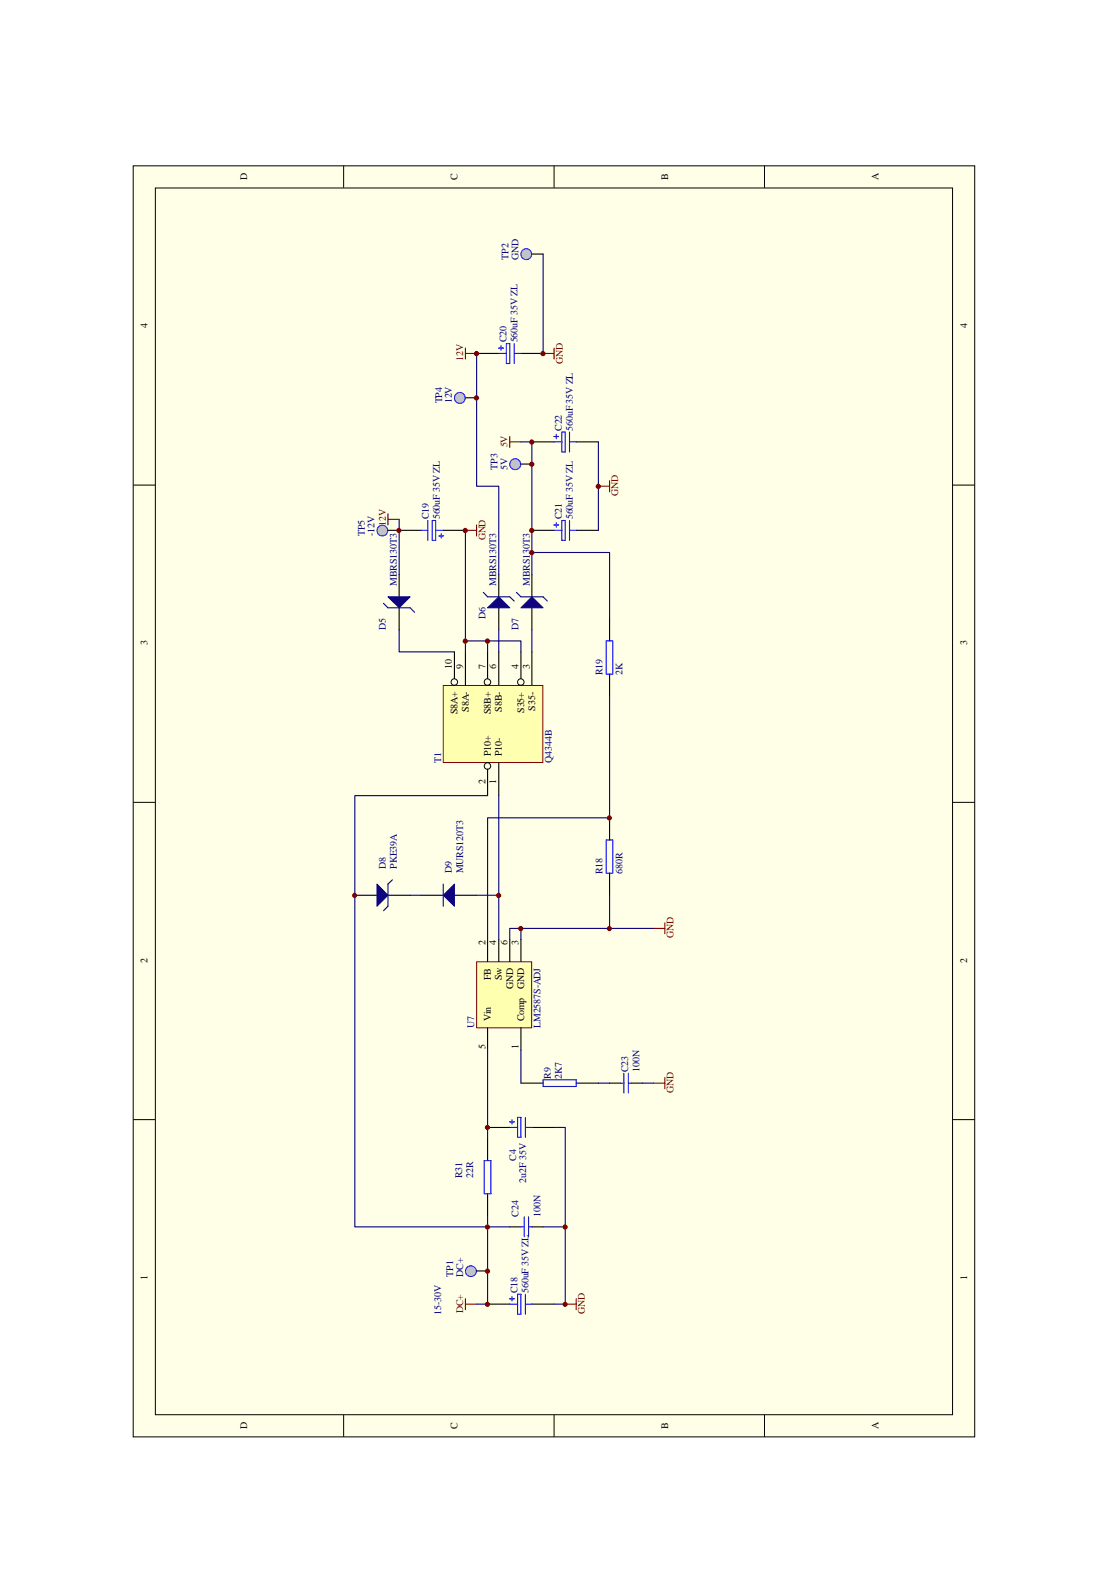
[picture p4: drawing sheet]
<svg xmlns="http://www.w3.org/2000/svg" width="210mm" height="297mm" viewBox="0 0 210 297" stroke-linecap="round" stroke-linejoin="round" font-family="sans-serif">
<path d="M25.2 31.4h159.1v240.3h-159.1z" fill="#ffffe8"/>
<g fill="none" stroke="#000" stroke-width=".19">
<path d="M25.2 31.4h159.1v240.3h-159.1zM29.4 35.5h150.7v232h-150.7zM65 31.3v4.2M104.8 31.3v4.2M144.6 31.3v4.2M25.2 91.7h4.2M180.2 91.7h4.2M25.2 151.7h4.2M180.2 151.7h4.2M25.2 211.7h4.2M180.2 211.7h4.2M65 267.5v4.2"/>
<path d="M104.8 267.5v4.2M144.6 267.5v4.2"/>
</g>
<path d="M83.9 129.6h18.8v14.5h-18.8z" fill="#ffffb0"/>
<path d="M83.8 129.6h18.9v14.6h-18.9z" fill="none" stroke="#7f0000" stroke-width=".19"/>
<g fill="none" stroke="#000" stroke-width=".19">
<circle cx="85.9" cy="129" r=".62"/>
<circle cx="92.2" cy="129" r=".62"/>
<circle cx="98.5" cy="129" r=".62"/>
<circle cx="92.2" cy="144.8" r=".62"/>
</g>
<path d="M85.9 123.3v5M88 123.3v6.3M92.2 123.3v5M94.3 123.3v6.3M98.5 123.3v5M100.6 123.3v6.3M92.2 145.4v5M94.3 144.2v6.2" fill="none" stroke="#000" stroke-width=".21"/>
<path d="M90.2 181.8h10.3v12.5h-10.3z" fill="#ffffb0"/>
<path d="M90.1 181.8h10.4v12.5h-10.4z" fill="none" stroke="#7f0000" stroke-width=".19"/>
<g fill="none" stroke="#000" stroke-width=".21">
<path d="M75.5 108.7v4.1M75.5 114.9v4.2M115.3 117v4.2M115.3 127.5v4.1M115.3 154.6v4.2M92.2 177.6v4.2M94.3 177.6v4.2M96.4 177.6v4.2M98.5 177.6v4.2M115.3 165.1v4.2M92.2 194.3v4.2M98.5 194.3v4.2"/>
<path d="M98.5 204.8h4.2M109 204.8h4.2M115.3 204.8h2M119.5 204.8h2"/>
</g>
<path d="M123.6 175.5h2.1M125.7 174.5v2.1M123.6 204.8h2.1M125.7 203.7v2.2M88 245.6v2M88 246.6h2.1" fill="none" stroke="#7f0000" stroke-width=".21"/>
<path d="M114.6 121.2h1.3v6.3h-1.3zM114.6 158.8h1.3v6.3h-1.3zM102.7 204.2h6.3v1.2h-6.3zM117.3 204.8h.7M118 202.9v3.8M118.8 204.8h.7M118.8 202.9v3.8" fill="none" stroke="#00f" stroke-width=".21"/>
<path d="M115.3 131.6v23h-23.1v23M94.3 150.4v27.2M115.3 169.3v6.2M123.6 175.5h-25.1v2.1M92.2 198.5v12.6M98.5 198.5v6.3M113.2 204.8h2.1M121.5 204.8h2.1" fill="none" stroke="#00007f" stroke-width=".21"/>
<path d="M73.4 112.8h4.2l-2.1 2.1z" fill="#10037e"/>
<path d="M73.4 112.8h4.2l-2.1 2.1z" fill="none" stroke="#10037e" stroke-width=".19"/>
<path d="M72.5 114.1l.9 .8h4.2l.8 .9" fill="none" stroke="#10037e" stroke-width=".21"/>
<path d="M94.3 108.7v4.1M94.3 114.9v4.2" fill="none" stroke="#000" stroke-width=".21"/>
<path d="M92.2 114.9l2.1-2.1 2.1 2.1z" fill="#10037e"/>
<path d="M92.2 114.9l2.1-2.1 2.1 2.1z" fill="none" stroke="#10037e" stroke-width=".19"/>
<path d="M91.4 112l.8 .8h4.2l.8 .9" fill="none" stroke="#10037e" stroke-width=".21"/>
<path d="M100.6 108.7v4.1M100.6 114.9v4.2" fill="none" stroke="#000" stroke-width=".21"/>
<path d="M100.6 112.8l2.1 2.1h-4.2z" fill="#10037e"/>
<path d="M100.6 112.8l2.1 2.1h-4.2z" fill="none" stroke="#10037e" stroke-width=".19"/>
<path d="M97.7 112l.8 .8h4.2l.8 .9" fill="none" stroke="#10037e" stroke-width=".21"/>
<g fill="none" stroke="#000" stroke-width=".21">
<path d="M90.1 66.8h4.2M98.5 66.8h4.2M100.6 83.6h4.2M109 83.6h4.2M75.5 100.3h4.1M83.8 100.3h4.2M100.6 100.3h4.2M109 100.3h4.2M67.1 169.3h4.2M73.4 169.3h4.2M96.4 232h2.1M100.6 232h2.1"/>
<path d="M92.2 246.6h4.2M100.6 246.6h4.2"/>
</g>
<g fill="none" stroke="#00f" stroke-width=".21">
<path d="M94.3 65.8h.9M94.3 66.8h1.5M94.7 65.4v.8M95.8 65h.6v3.7h-.6zM97.2 66.8h1.3M97.2 65v3.7M80.9 98.4v3.8M81.7 98.4h.7v3.8h-.7zM104.8 99.3h.8M104.8 82.5h.8M104.8 83.6h1.5M105.2 82.1v.9"/>
<path d="M105.2 98.8v.9M106.3 98.4h.6v3.8h-.6zM106.3 81.7h.6v3.8h-.6zM107.7 81.7v3.8M107.7 98.4v3.8M107.7 83.6h1.3M79.6 100.3h1.3M82.4 100.3h1.4M83 101.3h.8M83.4 100.9v.9M104.8 100.3h1.5M107.7 100.3h1.3"/>
<path d="M98.5 232h.6M99.1 230.1v3.7M99.9 232h.7M99.9 230.1v3.7M96.4 245.6h.8M96.4 246.6h1.5M96.8 245.1v.9M97.9 244.7h.6v3.8h-.6zM99.4 246.6h1.2M99.4 244.7v3.8"/>
</g>
<path d="M98.5 175.5h-2.1v2.1M92.2 229.9v16.7h-2.1M92.2 232h4.2M102.7 232h4.2v14.6h-2.1" fill="none" stroke="#00007f" stroke-width=".21"/>
<g fill="none" stroke="#7f0000" stroke-width=".21">
<path d="M88 66.8h2.1M88 65.8v2.1M102.7 66.8h2.1M104.8 65.8v2.1M73.4 97.1v2.2M73.4 98.2h2.1M90.1 99.3v2M96.4 82.5v2.1M96.4 83.6h2.1M113.2 91.9h2.1M115.3 90.9v2.1M88 100.3h2.1"/>
<path d="M106.9 246.6h2.1M109 245.6v2"/>
</g>
<path d="M71.3 167.2l2.1 2.1-2.1 2.1z" fill="#10037e"/>
<path d="M71.3 167.2l2.1 2.1-2.1 2.1z" fill="none" stroke="#10037e" stroke-width=".19"/>
<path d="M74.2 166.4l-.8 .8v4.2l-.9 .8" fill="none" stroke="#10037e" stroke-width=".21"/>
<path d="M79.6 169.3h4.2M85.9 169.3h4.2" fill="none" stroke="#000" stroke-width=".21"/>
<path d="M83.8 169.3l2.1-2.1v4.2z" fill="#10037e"/>
<path d="M83.8 169.3l2.1-2.1v4.2z" fill="none" stroke="#10037e" stroke-width=".19"/>
<path d="M83.8 167.2v4.2" fill="none" stroke="#10037e" stroke-width=".21"/>
<path d="M77.6 169.3h2M90.1 169.3h4.2" fill="none" stroke="#00007f" stroke-width=".21"/>
<circle cx="98.5" cy="175.6" r=".4" fill="#7f0000"/>
<circle cx="98.5" cy="175.6" r=".4" fill="none" stroke="#7f0000" stroke-width=".19"/>
<circle cx="115.2" cy="175.6" r=".39" fill="#7f0000"/>
<circle cx="115.2" cy="175.6" r=".39" fill="none" stroke="#7f0000" stroke-width=".19"/>
<circle cx="94.3" cy="169.3" r=".4" fill="#7f0000"/>
<circle cx="94.3" cy="169.3" r=".4" fill="none" stroke="#7f0000" stroke-width=".19"/>
<path d="M75.5 98.2v10.5M98.5 83.6h2.1v25.1M75.5 119.1v4.2h10.4M88 100.3v23M100.6 119.1v4.2" fill="none" stroke="#00007f" stroke-width=".21"/>
<circle cx="100.6" cy="83.6" r=".4" fill="#7f0000"/>
<circle cx="100.6" cy="83.6" r=".4" fill="none" stroke="#7f0000" stroke-width=".19"/>
<circle cx="100.6" cy="100.3" r=".4" fill="#7f0000"/>
<circle cx="100.6" cy="100.3" r=".4" fill="none" stroke="#7f0000" stroke-width=".19"/>
<path d="M113.2 83.6v16.7" fill="none" stroke="#00007f" stroke-width=".21"/>
<circle cx="113.1" cy="92" r=".4" fill="#7f0000"/>
<circle cx="113.1" cy="92" r=".4" fill="none" stroke="#7f0000" stroke-width=".19"/>
<path d="M100.6 104.5h14.7v12.5" fill="none" stroke="#00007f" stroke-width=".21"/>
<circle cx="100.6" cy="104.5" r=".4" fill="#7f0000"/>
<circle cx="100.6" cy="104.5" r=".4" fill="none" stroke="#7f0000" stroke-width=".19"/>
<path d="M90.1 66.8v25.1h4.2v16.8" fill="none" stroke="#00007f" stroke-width=".21"/>
<circle cx="90.1" cy="66.9" r=".4" fill="#7f0000"/>
<circle cx="90.1" cy="66.9" r=".4" fill="none" stroke="#7f0000" stroke-width=".19"/>
<circle cx="88" cy="100.3" r=".4" fill="#7f0000"/>
<circle cx="88" cy="100.3" r=".4" fill="none" stroke="#7f0000" stroke-width=".19"/>
<path d="M94.3 119.1v4.2M88 121.2h10.5v2.1" fill="none" stroke="#00007f" stroke-width=".21"/>
<circle cx="88" cy="121.2" r=".4" fill="#7f0000"/>
<circle cx="88" cy="121.2" r=".4" fill="none" stroke="#7f0000" stroke-width=".19"/>
<path d="M92.2 121.2v2.1" fill="none" stroke="#00007f" stroke-width=".21"/>
<circle cx="92.2" cy="121.2" r=".4" fill="#7f0000"/>
<circle cx="92.2" cy="121.2" r=".4" fill="none" stroke="#7f0000" stroke-width=".19"/>
<circle cx="115.2" cy="154.6" r=".39" fill="#7f0000"/>
<circle cx="115.2" cy="154.6" r=".39" fill="none" stroke="#7f0000" stroke-width=".19"/>
<circle cx="99.5" cy="48.1" r="1.04" fill="#c1c1c1"/>
<circle cx="99.5" cy="48.1" r="1.04" fill="none" stroke="#00f" stroke-width=".19"/>
<path d="M100.6 48h2.1" fill="none" stroke="#000" stroke-width=".21"/>
<circle cx="89.1" cy="240.4" r="1.03" fill="#c1c1c1"/>
<circle cx="89.1" cy="240.4" r="1.03" fill="none" stroke="#00f" stroke-width=".19"/>
<path d="M90.1 240.3h2.1" fill="none" stroke="#000" stroke-width=".21"/>
<path d="M102.7 48v18.8" fill="none" stroke="#00007f" stroke-width=".21"/>
<circle cx="102.7" cy="66.9" r=".4" fill="#7f0000"/>
<circle cx="102.7" cy="66.9" r=".4" fill="none" stroke="#7f0000" stroke-width=".19"/>
<circle cx="87" cy="75.2" r="1.04" fill="#c1c1c1"/>
<circle cx="87" cy="75.2" r="1.04" fill="none" stroke="#00f" stroke-width=".19"/>
<path d="M88 75.2h2.1" fill="none" stroke="#000" stroke-width=".21"/>
<circle cx="97.4" cy="87.8" r="1.04" fill="#c1c1c1"/>
<circle cx="97.4" cy="87.8" r="1.04" fill="none" stroke="#00f" stroke-width=".19"/>
<path d="M98.5 87.7h2.1" fill="none" stroke="#000" stroke-width=".21"/>
<circle cx="72.3" cy="100.3" r="1.02" fill="#c1c1c1"/>
<circle cx="72.3" cy="100.3" r="1.02" fill="none" stroke="#00f" stroke-width=".19"/>
<path d="M73.4 100.3h2.1" fill="none" stroke="#000" stroke-width=".21"/>
<circle cx="100.6" cy="87.8" r=".4" fill="#7f0000"/>
<circle cx="100.6" cy="87.8" r=".4" fill="none" stroke="#7f0000" stroke-width=".19"/>
<circle cx="90.1" cy="75.2" r=".4" fill="#7f0000"/>
<circle cx="90.1" cy="75.2" r=".4" fill="none" stroke="#7f0000" stroke-width=".19"/>
<circle cx="75.4" cy="100.3" r=".39" fill="#7f0000"/>
<circle cx="75.4" cy="100.3" r=".39" fill="none" stroke="#7f0000" stroke-width=".19"/>
<path d="M92.2 213.2h4.2M100.6 213.2h4.2" fill="none" stroke="#000" stroke-width=".21"/>
<path d="M96.4 212.1h.8M96.4 213.2h1.5M96.8 211.7v.8M97.9 211.3h.6v3.7h-.6zM99.4 213.2h1.2M99.4 211.3v3.7" fill="none" stroke="#00f" stroke-width=".21"/>
<circle cx="92.2" cy="246.6" r=".39" fill="#7f0000"/>
<circle cx="92.2" cy="246.6" r=".39" fill="none" stroke="#7f0000" stroke-width=".19"/>
<circle cx="106.9" cy="246.6" r=".39" fill="#7f0000"/>
<circle cx="106.9" cy="246.6" r=".39" fill="none" stroke="#7f0000" stroke-width=".19"/>
<circle cx="92.2" cy="240.3" r=".4" fill="#7f0000"/>
<circle cx="92.2" cy="240.3" r=".4" fill="none" stroke="#7f0000" stroke-width=".19"/>
<path d="M104.8 213.2h2.1v18.8" fill="none" stroke="#00007f" stroke-width=".21"/>
<circle cx="106.9" cy="232" r=".4" fill="#7f0000"/>
<circle cx="106.9" cy="232" r=".4" fill="none" stroke="#7f0000" stroke-width=".19"/>
<path d="M92.2 150.4h-25.1v81.6h25.1M92.2 211.1v2.1" fill="none" stroke="#00007f" stroke-width=".21"/>
<path d="M92.2 215.3v4.1M92.2 225.7v4.2" fill="none" stroke="#000" stroke-width=".21"/>
<path d="M91.6 219.4h1.2v6.3h-1.2z" fill="none" stroke="#00f" stroke-width=".21"/>
<circle cx="92.2" cy="232" r=".4" fill="#7f0000"/>
<circle cx="92.2" cy="232" r=".4" fill="none" stroke="#7f0000" stroke-width=".19"/>
<path d="M92.2 213.2v2.1" fill="none" stroke="#00007f" stroke-width=".21"/>
<circle cx="92.2" cy="213.2" r=".39" fill="#7f0000"/>
<circle cx="92.2" cy="213.2" r=".39" fill="none" stroke="#7f0000" stroke-width=".19"/>
<circle cx="67.1" cy="169.3" r=".39" fill="#7f0000"/>
<circle cx="67.1" cy="169.3" r=".39" fill="none" stroke="#7f0000" stroke-width=".19"/>
<g font-size="1.9">
<text x="46.7" y="34" transform="rotate(-90 46.7 34)">D</text>
<text x="86.5" y="34" transform="rotate(-90 86.5 34)">C</text>
<text x="126.3" y="34" transform="rotate(-90 126.3 34)">B</text>
<text x="166.1" y="34" transform="rotate(-90 166.1 34)">A</text>
<text x="27.9" y="62" transform="rotate(-90 27.9 62)">4</text>
<text x="182.9" y="62" transform="rotate(-90 182.9 62)">4</text>
<text x="27.9" y="122" transform="rotate(-90 27.9 122)">3</text>
<text x="182.9" y="122" transform="rotate(-90 182.9 122)">3</text>
<text x="85.5" y="126.4" transform="rotate(-90 85.5 126.4)">10</text>
<text x="87.6" y="126.4" transform="rotate(-90 87.6 126.4)">9</text>
<text x="91.8" y="126.4" transform="rotate(-90 91.8 126.4)">7</text>
<text x="93.9" y="126.4" transform="rotate(-90 93.9 126.4)">6</text>
<text x="98" y="126.4" transform="rotate(-90 98 126.4)">4</text>
<text x="100.2" y="126.4" transform="rotate(-90 100.2 126.4)">3</text>
<text x="86.5" y="135" transform="rotate(-90 86.5 135)">S8A+</text>
<text x="88.6" y="134.6" transform="rotate(-90 88.6 134.6)">S8A-</text>
<text x="92.8" y="135" transform="rotate(-90 92.8 135)">S8B+</text>
<text x="94.9" y="134.6" transform="rotate(-90 94.9 134.6)">S8B-</text>
<text x="99.1" y="134.8" transform="rotate(-90 99.1 134.8)">S35+</text>
<text x="101.2" y="134.4" transform="rotate(-90 101.2 134.4)">S35-</text>
<text x="92.8" y="142.9" transform="rotate(-90 92.8 142.9)">P10+</text>
<text x="94.9" y="142.9" transform="rotate(-90 94.9 142.9)">P10-</text>
<text x="91.8" y="148.2" transform="rotate(-90 91.8 148.2)">2</text>
<text x="93.9" y="148.2" transform="rotate(-90 93.9 148.2)">1</text>
<text x="91.8" y="178.7" transform="rotate(-90 91.8 178.7)">2</text>
<text x="93.9" y="178.7" transform="rotate(-90 93.9 178.7)">4</text>
<text x="96" y="178.7" transform="rotate(-90 96 178.7)">6</text>
<text x="98" y="178.7" transform="rotate(-90 98 178.7)">3</text>
<text x="27.9" y="182" transform="rotate(-90 27.9 182)">2</text>
<text x="92.8" y="185.4" transform="rotate(-90 92.8 185.4)">FB</text>
<text x="94.9" y="185.4" transform="rotate(-90 94.9 185.4)">Sw</text>
<text x="182.9" y="182" transform="rotate(-90 182.9 182)">2</text>
<text x="97" y="187" transform="rotate(-90 97 187)">GND</text>
<text x="99.1" y="187" transform="rotate(-90 99.1 187)">GND</text>
<text x="92.8" y="193.1" transform="rotate(-90 92.8 193.1)">Vin</text>
<text x="99.1" y="193.1" transform="rotate(-90 99.1 193.1)">Comp</text>
<text x="91.8" y="198.3" transform="rotate(-90 91.8 198.3)">5</text>
<text x="98" y="198.3" transform="rotate(-90 98 198.3)">1</text>
<text x="27.9" y="242" transform="rotate(-90 27.9 242)">1</text>
<text x="182.9" y="242" transform="rotate(-90 182.9 242)">1</text>
<text x="46.7" y="270.2" transform="rotate(-90 46.7 270.2)">D</text>
<text x="86.5" y="270.2" transform="rotate(-90 86.5 270.2)">C</text>
<text x="126.3" y="270.2" transform="rotate(-90 126.3 270.2)">B</text>
<text x="166.1" y="270.2" transform="rotate(-90 166.1 270.2)">A</text>
</g>
<g font-size="1.9" fill="#00007f">
<text x="96.2" y="49.1" transform="rotate(-90 96.2 49.1)">TP2</text>
<text x="98" y="49.1" transform="rotate(-90 98 49.1)">GND</text>
<text x="95.8" y="64.8" transform="rotate(-90 95.8 64.8)">C20</text>
<text x="97.8" y="64.8" transform="rotate(-90 97.8 64.8)">560uF 35V ZL</text>
<text x="83.6" y="76.3" transform="rotate(-90 83.6 76.3)">TP4</text>
<text x="85.5" y="76.3" transform="rotate(-90 85.5 76.3)">12V</text>
<text x="106.2" y="81.5" transform="rotate(-90 106.2 81.5)">C22</text>
<text x="108.3" y="81.5" transform="rotate(-90 108.3 81.5)">560uF 35V ZL</text>
<text x="94.1" y="88.8" transform="rotate(-90 94.1 88.8)">TP3</text>
<text x="96" y="88.8" transform="rotate(-90 96 88.8)">5V</text>
<text x="69" y="101.3" transform="rotate(-90 69 101.3)">TP5</text>
<text x="70.8" y="101.3" transform="rotate(-90 70.8 101.3)">-12V</text>
<text x="81.1" y="98.2" transform="rotate(-90 81.1 98.2)">C19</text>
<text x="83.2" y="98.2" transform="rotate(-90 83.2 98.2)">560uF 35V ZL</text>
<text x="106.2" y="98.2" transform="rotate(-90 106.2 98.2)">C21</text>
<text x="108.3" y="98.2" transform="rotate(-90 108.3 98.2)">560uF 35V ZL</text>
<text x="75" y="110.7" transform="rotate(-90 75 110.7)">MBRS130T3</text>
<text x="93.9" y="110.7" transform="rotate(-90 93.9 110.7)">MBRS130T3</text>
<text x="100.2" y="110.7" transform="rotate(-90 100.2 110.7)">MBRS130T3</text>
<text x="72.9" y="119.1" transform="rotate(-90 72.9 119.1)">D5</text>
<text x="91.8" y="117" transform="rotate(-90 91.8 117)">D6</text>
<text x="98" y="119.1" transform="rotate(-90 98 119.1)">D7</text>
<text x="114" y="127.7" transform="rotate(-90 114 127.7)">R19</text>
<text x="117.7" y="127.7" transform="rotate(-90 117.7 127.7)">2K</text>
<text x="83.4" y="144.2" transform="rotate(-90 83.4 144.2)">T1</text>
<text x="104.4" y="144.2" transform="rotate(-90 104.4 144.2)">Q4344B</text>
<text x="72.9" y="164.2" transform="rotate(-90 72.9 164.2)">D8</text>
<text x="75" y="164.2" transform="rotate(-90 75 164.2)">PKE39A</text>
<text x="85.5" y="165.1" transform="rotate(-90 85.5 165.1)">D9</text>
<text x="87.6" y="165.1" transform="rotate(-90 87.6 165.1)">MURS120T3</text>
<text x="114" y="165.3" transform="rotate(-90 114 165.3)">R18</text>
<text x="117.7" y="165.3" transform="rotate(-90 117.7 165.3)">680R</text>
<text x="89.7" y="194.3" transform="rotate(-90 89.7 194.3)">U7</text>
<text x="102.2" y="194.3" transform="rotate(-90 102.2 194.3)">LM2587S-ADJ</text>
<text x="104.1" y="203.9" transform="rotate(-90 104.1 203.9)">R9</text>
<text x="106.2" y="203.9" transform="rotate(-90 106.2 203.9)">2K7</text>
<text x="118.8" y="202.7" transform="rotate(-90 118.8 202.7)">C23</text>
<text x="120.9" y="202.7" transform="rotate(-90 120.9 202.7)">100N</text>
<text x="97.6" y="219.4" transform="rotate(-90 97.6 219.4)">C4</text>
<text x="87.4" y="222.8" transform="rotate(-90 87.4 222.8)">R31</text>
<text x="89.5" y="222.8" transform="rotate(-90 89.5 222.8)">22R</text>
<text x="99.5" y="223.6" transform="rotate(-90 99.5 223.6)">2u2F 35V</text>
<text x="98" y="230.1" transform="rotate(-90 98 230.1)">C24</text>
<text x="102.2" y="230.1" transform="rotate(-90 102.2 230.1)">100N</text>
<text x="85.7" y="241.4" transform="rotate(-90 85.7 241.4)">TP1</text>
<text x="87.6" y="241.4" transform="rotate(-90 87.6 241.4)">DC+</text>
<text x="97.8" y="244.5" transform="rotate(-90 97.8 244.5)">C18</text>
<text x="99.9" y="244.5" transform="rotate(-90 99.9 244.5)">560uF 35V ZL</text>
<text x="83.4" y="248.7" transform="rotate(-90 83.4 248.7)">15-30V</text>
</g>
<g font-size="1.9" fill="#7f0000">
<text x="87.6" y="68.3" transform="rotate(-90 87.6 68.3)">12V</text>
<text x="106.4" y="68.7" transform="rotate(-90 106.4 68.7)">GND</text>
<text x="96" y="84.6" transform="rotate(-90 96 84.6)">5V</text>
<text x="116.9" y="93.8" transform="rotate(-90 116.9 93.8)">GND</text>
<text x="72.9" y="100.1" transform="rotate(-90 72.9 100.1)">-12V</text>
<text x="91.8" y="102.2" transform="rotate(-90 91.8 102.2)">GND</text>
<text x="127.4" y="177.4" transform="rotate(-90 127.4 177.4)">GND</text>
<text x="127.4" y="206.7" transform="rotate(-90 127.4 206.7)">GND</text>
<text x="87.6" y="248.3" transform="rotate(-90 87.6 248.3)">DC+</text>
<text x="110.6" y="248.5" transform="rotate(-90 110.6 248.5)">GND</text>
</g>
</svg>
